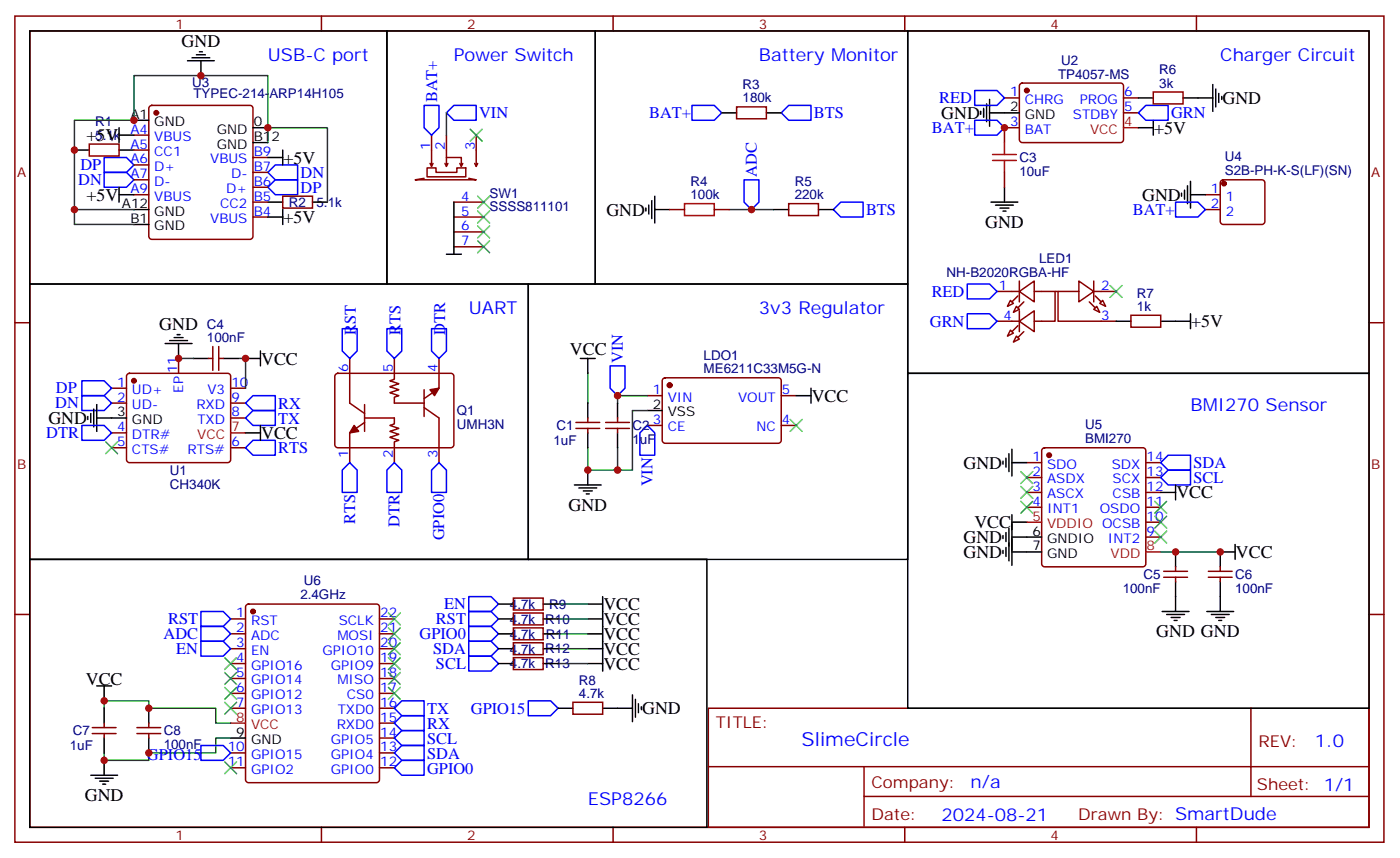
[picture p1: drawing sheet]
<svg xmlns="http://www.w3.org/2000/svg" width="332mm" height="203mm" viewBox="0 0 332 203" stroke-linecap="round" stroke-linejoin="round" font-family="sans-serif">
<g fill="none" stroke="#870000" stroke-width=".35">
<path d="M3.5 3.8h324.6v195.8h-324.6zM7.1 7.3h317.5v188.8h-317.5zM76.2 3.8v3.5M145.3 3.8v3.5M214.5 3.8v3.5M241.9 19.9l.5-.2h23.2a.71 .71 0 0 1 .7 .7v12.7a.76 .76 0 0 1-.7 .7h-23.2a.76 .76 0 0 1-.7-.7v-12.7zM283.6 3.8v3.5M21.2 34.1h7v2.9h-7zM31.7 32h3.6M31.7 35.6h3.6M31.7 39.1h3.6M35.5 25.2l.5-.2h23.3a.71 .71 0 0 1 .7 .7v30.3a.76 .76 0 0 1-.7 .7h-23.3a.76 .76 0 0 1-.7-.7v-30.3z"/>
<path d="M60 37.3h3.5M101.2 39.8h2.2v1.1h4.9v-1.1h2.1v2.1h-9.2zM102 38.7l.3 .7 .4-.7M102.3 32v7.1M105.5 38.7l.3 .7 .4-.7M105.8 37.3h3.6v1.8M105.8 32v7.1M109 38.7l.4 .7 .3-.7M112.5 38.7l.4 .7 .3-.7M112.9 32v7.1M174.6 25.3h7.1v2.9h-7.1zM238.1 23.2h3.6"/>
<path d="M241.7 30.3h-3.6v3.5M266.3 23.2h3.6M266.3 26.7h3.6M273.4 21.8h7.1v2.8h-7.1zM31.7 42.6h3.6M31.7 46.1h3.6M60 47.9h3.5M60 51.4h3.5M60 44.4h3.5M60 40.9h3.5M67 46.5h7.1v2.8h-7.1zM100.5 42.3l-2.1 .3h14.5l-1.8-.3"/>
<path d="M107.6 47.9h7.1M107.6 51.4h7.1M107.6 55h7.1M107.6 58.5h7.1M158.7 49.7h3.6M169.3 49.7h3.6M187 48.3h7v2.8h-7zM238.1 40.9v3.5M285.8 46.1h3.5M285.8 49.7h3.5M289.5 42.8l.5-.2h9.2a.71 .71 0 0 1 .7 .7v9.2a.76 .76 0 0 1-.7 .7h-9.2a.76 .76 0 0 1-.7-.7v-9.2zM3.5 76.5h3.6"/>
<path d="M236.4 69.1h5.3M236.4 76.1h5.3M239.5 71.2l.7 .7-1.4 .7zM239.5 78.2l.7 .8-1.4 .7zM240.9 72.6l.8 .7-1.5 .7zM240.9 79.7l.8 .7-1.5 .7zM241.7 69.1l3.5-2.5v4.9zM241.7 76.1l3.5-2.4v4.9zM241.7 66.6v4.9M241.7 73.7v4.9M245.2 69.1h10.6M250.1 69.1v7h-4.9"/>
<path d="M250.8 69.1v7h13.8M255.8 66.6l3.5 2.5-3.5 2.4zM259.3 73.3l.7-.7 .7 1.4zM259.3 69.1h5.3M259.3 66.6v4.9M260.7 71.9l.7-.7 .7 1.4zM268.1 74.7h7.1v2.8h-7.1zM324.6 76.5h3.5M26.5 92h3.5M26.5 95.5h3.5M30.2 88.7l.5-.2h23.3a.71 .71 0 0 1 .7 .7v19.7a.76 .76 0 0 1-.7 .7h-23.3a.76 .76 0 0 1-.7-.7v-19.7zM42.3 84.9v3.6"/>
<path d="M49.4 84.9h1M50.4 82.1v5.7M51.9 82.1v5.7M51.9 84.9h1M54.7 92h3.5M54.7 95.5h3.5M54.7 99.1h3.5M79.6 88.7l.5-.2h26.8a.71 .71 0 0 1 .7 .7v16.2a.76 .76 0 0 1-.7 .7h-26.8a.76 .76 0 0 1-.7-.7v-16.2zM82.9 84.9v10.6l3.5 2.5M86.4 99.1h7.1v1.4l-1.1 .3 2.1 .7-2.1 .7 2.1 .7-2.1 .7 2.1 .8-1 .3v4.9M86.4 95.9v6.3M93.5 84.9v5l-1.1 .3 2.1 .7-2.1 .8 2.1 .7-2.1 .7 2.1 .7-1 .3v1.4h7"/>
<path d="M100.5 96.6l3.6 2.5v10.5M100.5 92.4v6.3M104.1 84.9v7.1l-3.6 2.5M139.3 99.1v1M146.4 99.1v1M153.5 93.8h3.5M157.2 89.7l.5-.2h26.8a.71 .71 0 0 1 .7 .7v14.2a.76 .76 0 0 1-.7 .7h-26.8a.76 .76 0 0 1-.7-.7v-14.2zM185.2 93.8h3.5M26.5 102.6h3.5M26.5 106.1h3.5M54.7 106.1h3.5M86.4 100.1l-3.5 2.5v7"/>
<path d="M136.5 101.5h5.7M136.5 100.1h5.7M139.3 101.5v1.1M143.6 101.5h5.6M143.6 100.1h5.6M146.4 101.5v1.1M153.5 100.8h3.5M185.2 100.8h3.5M243.4 109.6h3.5M243.4 113.2h3.5M243.4 116.7h3.5M247.2 106.3l.4-.2h23.3a.71 .71 0 0 1 .7 .7v26.8a.76 .76 0 0 1-.7 .7h-23.3a.76 .76 0 0 1-.7-.7v-26.8z"/>
<path d="M271.6 109.6h3.6M271.6 113.2h3.6M271.6 116.7h3.6M243.4 120.2h3.5M271.6 120.2h3.6M271.6 127.3h3.6M271.6 123.8h3.6M275.9 135.4h5.6M275.9 136.8h5.6M278.7 134.3v1.1M278.7 136.8v1.1M286.5 135.4h5.6"/>
<path d="M286.5 136.8h5.6M289.3 134.3v1.1M289.3 136.8v1.1M3.5 145.6h3.6M54.7 146.7h3.5M54.7 150.2h3.5M54.7 153.7h3.5M54.7 157.3h3.5M58.4 143.4l.5-.2h30.4a.71 .71 0 0 1 .7 .7v40.9a.76 .76 0 0 1-.7 .7h-30.4a.76 .76 0 0 1-.7-.7v-40.9zM90 146.7h3.5M90 150.2h3.5M90 153.7h3.5"/>
<path d="M90 157.3h3.5M121.7 141.7h7.1v2.9h-7.1zM121.7 145.3h7.1v2.8h-7.1zM121.7 148.8h7.1v2.8h-7.1zM121.7 152.3h7.1v2.9h-7.1zM121.7 155.9h7.1v2.8h-7.1zM324.6 145.6h3.5M21.9 172.4h5.6M21.9 173.8h5.6M24.7 171.4v1M24.7 173.8v1.1M32.5 172.4h5.6"/>
<path d="M32.5 173.8h5.6M35.3 171.4v1M35.3 173.8v1.1M54.7 160.8h3.5M54.7 164.3h3.5M54.7 167.9h3.5M54.7 178.4h3.5M90 160.8h3.5M90 164.3h3.5M90 167.9h3.5M90 178.4h3.5M90 174.9h3.5"/>
<path d="M90 171.4h3.5M135.8 166.4h7.1v2.9h-7.1zM167.9 167.9h156.7v28.2h-156.7zM296.5 167.9l.1 20.9M54.7 182h3.5M76.2 196.1v3.5M90 182h3.5M145.3 196.1v3.5M168 181.7h156.4M204.8 188.8h119.6M204.8 181.7v14.1M214.5 196.1v3.5"/>
<path d="M283.6 196.1v3.5"/>
</g>
<g fill="none" stroke="#00f" stroke-width=".35">
<path d="M24.7 37.3h5.3l1.7 1.8-1.7 1.8h-5.3zM100.5 25h3.6v5.3l-1.8 1.7-1.8-1.7zM105.8 26.7l1.8-1.7h5.3v3.5h-5.3zM164 25h5.3l1.8 1.7-1.8 1.8h-5.3zM185.2 26.7l1.8-1.7h5.3v3.5h-5.3zM231.1 28.5h5.3l1.7 1.8-1.7 1.7h-5.3zM231.1 21.4h5.3l1.7 1.8-1.7 1.8h-5.3zM271.6 25h5.3v3.5h-5.3l-1.7-1.8zM24.7 40.9h5.3l1.7 1.7-1.7 1.8h-5.3zM63.5 44.4l1.8-1.8h5.3v3.5h-5.3zM63.5 40.9l1.8-1.8h5.3v3.5h-5.3zM176.4 42.6h3.5v5.3l-1.7 1.8-1.8-1.8z"/>
<path d="M197.6 49.7l1.7-1.8h5.3v3.5h-5.3zM278.7 47.9h5.3l1.8 1.8-1.8 1.7h-5.3zM81.1 77.9h3.6v5.3l-1.8 1.7-1.8-1.7zM91.7 77.9h3.5v5.3l-1.7 1.7-1.8-1.7zM102.3 77.9h3.5v5.3l-1.7 1.7-1.8-1.7zM229.3 74.4h5.3l1.8 1.7-1.8 1.8h-5.3zM229.3 67.3h5.3l1.8 1.8-1.8 1.7h-5.3zM19.4 90.2h5.3l1.8 1.8-1.8 1.8h-5.3zM19.4 93.8h5.3l1.8 1.7-1.8 1.8h-5.3zM58.2 95.5l1.8-1.7h5.3v3.5h-5.3zM58.2 99.1l1.8-1.8h5.3v3.5h-5.3zM144.6 86.7h3.6v5.3l-1.8 1.8-1.8-1.8z"/>
<path d="M19.4 100.8h5.3l1.8 1.8-1.8 1.8h-5.3zM58.2 106.1l1.8-1.7h5.3v3.5h-5.3zM82.9 109.6l1.8 1.8v5.3h-3.6v-5.3zM93.5 109.6l1.7 1.8v5.3h-3.5v-5.3zM104.1 109.6l1.7 1.8v5.3h-3.5v-5.3zM153.5 100.8l1.7 1.8v5.3h-3.5v-5.3zM275.2 109.6l1.7-1.7h5.3v3.5h-5.3zM275.2 113.2l1.7-1.8h5.3v3.5h-5.3zM47.6 144.9h5.3l1.8 1.8-1.8 1.7h-5.3zM47.6 148.4h5.3l1.8 1.8-1.8 1.8h-5.3zM47.6 152h5.3l1.8 1.7-1.8 1.8h-5.3zM111.1 141.4h5.3l1.8 1.8-1.8 1.7h-5.3z"/>
<path d="M111.1 144.9h5.3l1.8 1.8-1.8 1.7h-5.3zM111.1 148.4h5.3l1.8 1.8-1.8 1.8h-5.3zM111.1 152h5.3l1.8 1.7-1.8 1.8h-5.3zM111.1 155.5h5.3l1.8 1.8-1.8 1.7h-5.3zM47.6 176.7h5.3l1.8 1.7-1.8 1.8h-5.3zM93.5 178.4l1.7-1.7h5.3v3.5h-5.3zM93.5 174.9l1.7-1.8h5.3v3.6h-5.3zM93.5 171.4l1.7-1.8h5.3v3.5h-5.3zM93.5 167.9l1.7-1.8h5.3v3.5h-5.3zM125.2 166.1h5.3l1.8 1.8-1.8 1.7h-5.3zM93.5 182l1.7-1.8h5.3v3.5h-5.3z"/>
</g>
<g fill="#870000" stroke="#870000" stroke-width=".35">
<path d="M102 92.4l2.1-.4-1.1 1.8z"/>
<path d="M84 100.8l1 1.4-2.1 .4z"/>
<path d="M259.6 70.1l1.5 1.4z"/>
<path d="M258.2 71.5l1.4 1.5z"/>
<path d="M242.7 71.5l-1.4 1.5z"/>
<path d="M241.3 70.1l-1.4 1.4z"/>
<path d="M241.3 77.2l-1.4 1.4z"/>
<path d="M242.7 78.6l-1.4 1.4z"/>
<circle cx="31.7" cy="90.2" r=".53"/>
<circle cx="158.7" cy="91.3" r=".53"/>
<circle cx="243.4" cy="21.4" r=".53"/>
<circle cx="37" cy="26.7" r=".53"/>
<circle cx="290.2" cy="43.5" r=".53"/>
<circle cx="248.7" cy="107.9" r=".53"/>
<circle cx="60" cy="144.9" r=".53"/>
</g>
<g fill="none" stroke="#000" stroke-width=".35">
<path d="M7.1 7.3h84.6v60h-84.6zM44.4 14.4h6.4M45.5 13.7h4.2M46.6 13h2.1M47.3 12.3h.7M47.6 14.4v3.5M91.7 7.3h49.4v60h-49.4zM141.1 7.3h74.1v60h-74.1zM215.2 7.3h109.4v81.2h-109.4zM17.6 35.6h3.6M28.2 35.6h3.5M28.2 30.3v3.5"/>
<path d="M28.2 32h3.5M31.7 28.5h3.6M60 33.8h3.5M60 30.3h3.5M63.5 37.3h3.5M67 35.6v3.5M171.1 26.7h3.5M181.7 26.7h3.5M232.5 26.4v.7M233.2 25.7v2.1M233.9 24.6v4.3M234.6 26.7h7.1"/>
<path d="M234.6 23.6v6.3M269.9 23.2h3.5M269.9 30.3h3.5M273.4 28.5v3.5M280.5 23.2h7M287.5 20v6.4M288.2 21.1v4.2M288.9 22.2v2.1M289.6 22.9v.7M28.2 46.1h3.5M28.2 44.4v3.5M31.7 49.7h3.6"/>
<path d="M31.7 53.2h3.6M63.5 47.9h3.5M63.5 51.4h3.5M67 49.7v3.5M74.1 47.9h3.5M107.6 47.9v12.4M153.1 49.3v.7M153.8 48.6v2.1M154.5 47.6v4.2M155.2 49.7h3.5M155.2 46.5v6.3M183.4 49.7h3.6"/>
<path d="M194 49.7h3.6M234.9 47.9h6.4M236 48.6h4.2M237.1 49.3h2.1M237.8 50h.7M238.1 44.4v3.5M280.1 45.8v.7M280.8 45.1v2.1M281.5 44v4.3M282.2 46.1h3.6M282.2 43v6.3M7.1 67.3h118.1v65.3h-118.1z"/>
<path d="M42 79.3h.7M105.8 60.3h3.6M125.2 67.3h90v65.3h-90zM264.6 76.1h3.5M275.2 76.1h7M282.2 74.4v3.5M20.8 98.7v.7M21.5 98v2.1M22.2 96.9v4.3M22.9 99.1h7.1M22.9 95.9v6.3M39.2 81.4h6.3"/>
<path d="M40.2 80.7h4.2M41.3 80h2.1M42.3 81.4v3.5M45.9 84.9h3.5M52.9 84.9h3.5M58.2 84.9h3.5M61.7 83.2v3.5M137.6 84.9h3.5M139.3 84.9v3.6M139.3 95.5v3.6M146.4 95.5v3.6M153.5 97.3h3.5"/>
<path d="M188.7 93.8h3.6M192.3 92v3.5M215.2 88.5h109.4v79.4h-109.4zM58.2 102.6h3.5M61.7 100.8v3.6M136.2 114.9h6.3M137.2 115.6h4.3M138.3 116.3h2.1M139 117.1h.7M139.3 102.6v3.5M139.3 111.4v3.5M146.4 102.6v3.5"/>
<path d="M237.8 109.3v.7M238.5 108.6v2.1M239.2 107.5v4.3M239.9 109.6h3.5M239.9 106.5v6.3M275.2 116.7h3.5M278.7 114.9v3.6M7.1 132.6h160.5v63.5h-160.5zM237.8 126.9v.7M237.8 130.5v.7M238.5 126.2v2.1M238.5 129.8v2.1"/>
<path d="M239.2 125.2v7.7M239.9 127.3h7M239.9 130.8h7M239.9 122v12M239.9 123.8h3.5M278.7 130.8v3.5M278.7 137.9v7M289.3 137.9v7M292.8 130.8h-3.5v3.5M292.8 129v3.6M118.2 143.2h3.5M118.2 146.7h3.5"/>
<path d="M118.2 150.2h3.5M118.2 153.7h3.5M118.2 157.3h3.5M128.8 143.2h3.5M128.8 146.7h3.5M128.8 150.2h3.5M128.8 153.7h3.5M128.8 157.3h3.5M139.3 143.2h3.6M139.3 146.7h3.6M139.3 150.2h3.6M139.3 153.7h3.6"/>
<path d="M139.3 157.3h3.6M142.9 141.4v17.6M275.5 144.9h6.4M276.6 145.6h4.2M277.6 146.3h2.2M278.3 147h.7M286.1 144.9h6.4M287.2 145.6h4.2M288.2 146.3h2.1M288.9 147h.7M22.9 162.6h3.6M24.7 162.6v3.5"/>
<path d="M24.7 167.9v3.5M24.7 174.9v3.5M35.3 167.9v3.5M35.3 174.9v3.5M54.7 174.9h3.5M132.3 167.9h3.5M142.9 167.9h7M149.9 164.7v6.3M150.6 165.7v4.3M151.3 166.8v2.1M152 167.5v.7M21.5 183.7h6.4"/>
<path d="M22.6 184.4h4.2M23.6 185.1h2.2M24.3 185.8h.7M24.7 180.2v3.5"/>
</g>
<path d="M266.3 30.3h3.6M54.7 102.6h3.5M243.4 123.8h3.5M271.6 130.8h3.6M54.7 171.4h3.5" fill="none" stroke="#f00" stroke-width=".35"/>
<g fill="none" stroke="#3c3" stroke-width=".35">
<path d="M111.5 30.6l2.8 2.8M114.3 30.6l-2.8 2.8M113.2 46.5l2.9 2.8M113.2 50l2.9 2.8M113.2 53.6l2.9 2.8M113.2 57.1l2.9 2.8M116.1 46.5l-2.9 2.8M116.1 50l-2.9 2.8M116.1 53.6l-2.9 2.8M116.1 57.1l-2.9 2.8M263.2 67.7l2.8 2.8M266 67.7l-2.8 2.8"/>
<path d="M187.3 99.4l2.8 2.8M190.1 99.4l-2.8 2.8M25 104.7l2.9 2.8M27.9 104.7l-2.9 2.8M242 111.8l2.8 2.8M242 115.3l2.8 2.8M242 118.8l2.8 2.8M244.8 111.8l-2.8 2.8M244.8 115.3l-2.8 2.8M244.8 118.8l-2.8 2.8M273.8 118.8l2.8 2.8M276.6 118.8l-2.8 2.8"/>
<path d="M273.8 122.3l2.8 2.9M273.8 125.9l2.8 2.8M276.6 122.3l-2.8 2.9M276.6 125.9l-2.8 2.8M53.3 155.9l2.8 2.8M53.3 159.4l2.8 2.8M56.1 155.9l-2.8 2.8M56.1 159.4l-2.8 2.8M92.1 145.3l2.8 2.8M92.1 148.8l2.8 2.8M92.1 152.3l2.8 2.9M92.1 155.9l2.8 2.8"/>
<path d="M92.1 159.4l2.8 2.8M94.9 145.3l-2.8 2.8M94.9 148.8l-2.8 2.8M94.9 152.3l-2.8 2.9M94.9 155.9l-2.8 2.8M94.9 159.4l-2.8 2.8M53.3 162.9l2.8 2.8M53.3 166.4l2.8 2.9M56.1 162.9l-2.8 2.8M56.1 166.4l-2.8 2.9M92.1 162.9l2.8 2.8M94.9 162.9l-2.8 2.8"/>
<path d="M53.3 180.6l2.8 2.8M56.1 180.6l-2.8 2.8"/>
</g>
<g fill="none" stroke="#008700" stroke-width=".35">
<path d="M63.5 33.8v-15.9h-31.8v10.6h-14.1v21.2h14.1M63.5 30.3h14.1v17.6M105.8 26.7v5.3M17.6 49.7v3.5h14.1M172.9 49.7h10.5M42.3 84.9h3.6M56.4 84.9h1.8v7.1M139.3 88.5v7M153.5 97.3h-3.6v14.1h-10.6v-5.3M153.5 93.8h-7.1v1.7M146.4 106.1v5.3M275.2 130.8h14.1"/>
<path d="M132.3 143.2h7M132.3 146.7h7M132.3 150.2h7M132.3 153.7h7M132.3 157.3h7M24.7 167.9v-1.8h10.6v1.8h15.9v3.5h3.5M54.7 174.9h-3.5v3.5h-15.9v1.8h-10.6v-1.8"/>
</g>
<path d="M235.3 36.6h5.6M235.3 38h5.6M238.1 33.8v2.8M238.1 38v2.9M162.3 48.3h7v2.8h-7z" fill="none" stroke="#a10000" stroke-width=".35"/>
<g fill="#c00">
<circle cx="146.4" cy="111.4" r=".88"/>
<circle cx="139.3" cy="111.4" r=".88"/>
<circle cx="178.2" cy="49.7" r=".88"/>
<circle cx="63.5" cy="30.3" r=".88"/>
<circle cx="47.6" cy="17.9" r=".88"/>
<circle cx="31.8" cy="28.5" r=".88"/>
<circle cx="17.6" cy="49.7" r=".88"/>
<circle cx="17.6" cy="35.6" r=".88"/>
<circle cx="42.3" cy="84.9" r=".88"/>
<circle cx="58.2" cy="84.9" r=".88"/>
<circle cx="278.7" cy="130.8" r=".88"/>
<circle cx="289.3" cy="130.8" r=".88"/>
<circle cx="35.3" cy="178.4" r=".88"/>
<circle cx="35.3" cy="167.9" r=".88"/>
<circle cx="238.1" cy="30.3" r=".88"/>
<circle cx="146.4" cy="93.8" r=".88"/>
<circle cx="24.7" cy="166.1" r=".88"/>
<circle cx="24.7" cy="180.2" r=".88"/>
</g>
<text font-size="4.6" fill="#00f" x="190" y="176.9">SlimeCircle</text>
<g font-size="4.2">
<text x="43" y="11.2">GND</text>
<text x="223.1" y="28.2">GND</text>
<text x="289.8" y="24.6">GND</text>
<text x="20.5" y="33.5">+5V</text>
<text x="273.6" y="31.7">+5V</text>
<text x="67.2" y="38.8">+5V</text>
<text x="20.5" y="47.6">+5V</text>
<text x="270.8" y="47.6">GND</text>
<text x="67.2" y="52.9">+5V</text>
<text x="143.8" y="51.1">GND</text>
<text x="233.5" y="54">GND</text>
<text x="282.4" y="77.6">+5V</text>
<text x="37.7" y="78.2">GND</text>
<text x="61.9" y="86.4">VCC</text>
<text x="135.1" y="84.2">VCC</text>
<text x="192.4" y="95.2">VCC</text>
<text x="11.5" y="100.5">GND</text>
<text x="61.9" y="104">VCC</text>
<text x="228.4" y="111.1">GND</text>
<text x="278.9" y="118.1">VCC</text>
<text x="134.8" y="121">GND</text>
<text x="231" y="125.2">VCC</text>
<text x="228.4" y="128.7">GND</text>
<text x="228.4" y="132.2">GND</text>
<text x="293" y="132.2">VCC</text>
<text x="143.1" y="144.6">VCC</text>
<text x="143.1" y="148.1">VCC</text>
<text x="143.1" y="151.6">VCC</text>
<text x="143.1" y="155.2">VCC</text>
<text x="274.1" y="151">GND GND</text>
<text x="143.1" y="158.7">VCC</text>
<text x="20.3" y="162.2">VCC</text>
<text x="152.2" y="169.3">GND</text>
<text x="20.1" y="189.8">GND</text>
</g>
<g font-size="4.2" fill="#00f">
<text x="63.5" y="14.4">USB-C port</text>
<text x="107.6" y="14.4">Power Switch</text>
<text x="179.9" y="14.4">Battery Monitor</text>
<text x="289.3" y="14.4">Charger Circuit</text>
<text x="111.1" y="74.4">UART</text>
<text x="179.9" y="74.4">3v3 Regulator</text>
<text x="282.2" y="97.3">BMI270 Sensor</text>
<text x="311.7" y="177.1">1.0</text>
<text x="139.3" y="190.8">ESP8266</text>
<text x="230.1" y="186.7">n/a</text>
<text x="223.2" y="194.5">2024-08-21</text>
</g>
<g font-size="3.9" fill="#00f">
<text x="103.7" y="24.3" transform="rotate(-90 103.7 24.3)">BAT+</text>
<text x="113.6" y="28">VIN</text>
<text x="153.9" y="28">BAT+</text>
<text x="193" y="28">BTS</text>
<text x="222.6" y="24.5">RED</text>
<text x="277.6" y="28">GRN</text>
<text x="220.9" y="31.5">BAT+</text>
<text x="19.1" y="40.3">DP</text>
<text x="179.4" y="41.9" transform="rotate(-90 179.4 41.9)">ADC</text>
<text x="18.6" y="43.8">DN</text>
<text x="71.3" y="45.6">DP</text>
<text x="71.3" y="42.1">DN</text>
<text x="205.3" y="50.9">BTS</text>
<text x="268.6" y="50.9">BAT+</text>
<text x="220.9" y="70.3">RED</text>
<text x="220.5" y="77.4">GRN</text>
<text x="84.4" y="79.3" transform="rotate(-90 84.4 79.3)">RST</text>
<text x="94.9" y="79.3" transform="rotate(-90 94.9 79.3)">RTS</text>
<text x="105.5" y="79.3" transform="rotate(-90 105.5 79.3)">DTR</text>
<text x="147.7" y="86" transform="rotate(-90 147.7 86)">VIN</text>
<text x="13.3" y="93.2">DP</text>
<text x="13.1" y="96.8">DN</text>
<text x="66" y="96.8">RX</text>
<text x="66" y="100.4">TX</text>
<text x="11" y="103.8">DTR</text>
<text x="66" y="107.4">RTS</text>
<text x="282.9" y="110.9">SDA</text>
<text x="154.7" y="115.3" transform="rotate(-90 154.7 115.3)">VIN</text>
<text x="282.9" y="114.4">SCL</text>
<text x="84.2" y="124.1" transform="rotate(-90 84.2 124.1)">RTS</text>
<text x="94.7" y="124.9" transform="rotate(-90 94.7 124.9)">DTR</text>
<text x="105.3" y="128.1" transform="rotate(-90 105.3 128.1)">GPIO0</text>
<text x="39.9" y="147.9">RST</text>
<text x="103.4" y="147.9">RST</text>
<text x="105.3" y="144.4">EN</text>
<text x="38.8" y="151.5">ADC</text>
<text x="41.8" y="155">EN</text>
<text x="99.5" y="151.5">GPIO0</text>
<text x="102.7" y="155">SDA</text>
<text x="103.4" y="158.5">SCL</text>
<text x="101.2" y="172.7">RX</text>
<text x="101.2" y="169.2">TX</text>
<text x="111.6" y="169.1">GPIO15</text>
<text x="101.2" y="179.8">SDA</text>
<text x="101.2" y="176.3">SCL</text>
<text x="34.8" y="180.1">GPIO15</text>
<text x="101.2" y="183.3">GPIO0</text>
</g>
<g font-size="3.9" fill="#800">
<text x="169.7" y="172.4">TITLE:</text>
<text x="298.3" y="177.1">REV:</text>
<text x="206.6" y="186.6">Company:</text>
<text x="298" y="187.3">Sheet: 1/1</text>
<text x="206.6" y="194.3">Date:</text>
<text x="255.6" y="194.4">Drawn By: SmartDude</text>
</g>
<g font-size="3.2" fill="#800">
<text x="41.6" y="6.8">1</text>
<text x="110.8" y="6.8">2</text>
<text x="179.9" y="6.8">3</text>
<text x="249.1" y="6.8">4</text>
<text x="4.1" y="41.9">A</text>
<text x="325.1" y="41.9">A</text>
<text x="4.1" y="111.1">B</text>
<text x="325.1" y="111.1">B</text>
<text x="41.6" y="199.1">1</text>
<text x="110.8" y="199.1">2</text>
<text x="179.9" y="199.1">3</text>
<text x="249.1" y="199.1">4</text>
</g>
<g font-size="3.2" fill="#000080">
<text x="251.5" y="15.5">U2</text>
<text x="274.8" y="17.6">R6</text>
<text x="45.5" y="20.6">U3</text>
<text x="45.9" y="23.2">TYPEC-214-ARP14H105</text>
<text x="176" y="21.1">R3</text>
<text x="250.8" y="18.6">TP4057-MS</text>
<text x="274.8" y="20.7">3k</text>
<text x="22.6" y="29.9">R1</text>
<text x="176" y="24.3">180k</text>
<text x="22.6" y="33.1">5.1k</text>
<text x="241.7" y="41.6">10uF</text>
<text x="241.7" y="38.5">C3</text>
<text x="290.3" y="41.4">S2B-PH-K-S(LF)(SN)</text>
<text x="290.3" y="38.2">U4</text>
<text x="116.1" y="46.9">SW1</text>
<text x="163.7" y="47.2">100k</text>
<text x="163.7" y="44.1">R4</text>
<text x="188.4" y="47.2">220k</text>
<text x="188.4" y="44">R5</text>
<text x="68.4" y="49">R2</text>
<text x="75" y="49">5.1k</text>
<text x="116.1" y="50.1">SSSS811101</text>
<text x="224.4" y="65.5">NH-B2020RGBA-HF</text>
<text x="246.4" y="62.3">LED1</text>
<text x="269.5" y="70.5">R7</text>
<text x="49.1" y="77.9">C4</text>
<text x="269.5" y="73.7">1k</text>
<text x="49.1" y="81.1">100nF</text>
<text x="166.8" y="88.5">ME6211C33M5G-N</text>
<text x="166.8" y="85.3">LDO1</text>
<text x="108.3" y="101.6">UMH3N</text>
<text x="108.3" y="98.4">Q1</text>
<text x="132" y="102">C1</text>
<text x="149.9" y="102">C2</text>
<text x="257.3" y="101.7">U5</text>
<text x="131.2" y="105.5">1uF</text>
<text x="149.9" y="105.1">1uF</text>
<text x="257.3" y="104.9">BMI270</text>
<text x="40.3" y="112.6">U1</text>
<text x="40.3" y="115.8">CH340K</text>
<text x="271.1" y="137.2">C5</text>
<text x="292.8" y="137.2">C6</text>
<text x="71.2" y="142">2.4GHz</text>
<text x="72" y="138.7">U6</text>
<text x="266.2" y="140.4">100nF</text>
<text x="292.8" y="140.4">100nF</text>
<text x="120.9" y="144.3">4.7k</text>
<text x="120.9" y="147.8">4.7k</text>
<text x="129.3" y="147.8">R10</text>
<text x="130.2" y="144.3">R9</text>
<text x="120.9" y="151.4">4.7k</text>
<text x="120.9" y="154.9">4.7k</text>
<text x="129.3" y="154.9">R12</text>
<text x="129.4" y="151.3">R11</text>
<text x="120.9" y="158.4">4.7k</text>
<text x="129.3" y="158.4">R13</text>
<text x="137.2" y="165.4">4.7k</text>
<text x="137.2" y="162.3">R8</text>
<text x="16.6" y="177.8">1uF</text>
<text x="17.3" y="174.3">C7</text>
<text x="38.8" y="177.5">100nF</text>
<text x="38.8" y="174.3">C8</text>
</g>
<g font-size="3.2" fill="#00f">
<text x="239.5" y="22.9">1</text>
<text x="266.5" y="22.9">6</text>
<text x="239.5" y="29.9">3</text>
<text x="243" y="24.6">CHRG</text>
<text x="254.3" y="28.2">STDBY</text>
<text x="256" y="24.6">PROG</text>
<text x="266.5" y="26.4">5</text>
<text x="30.9" y="31.7">A4</text>
<text x="30.9" y="35.2">A5</text>
<text x="36.6" y="33.4">VBUS</text>
<text x="102" y="35.6" transform="rotate(-90 102 35.6)">1</text>
<text x="105.5" y="35.6" transform="rotate(-90 105.5 35.6)">2</text>
<text x="112.5" y="35.6" transform="rotate(-90 112.5 35.6)">3</text>
<text x="243" y="31.7">BAT</text>
<text x="30.9" y="38.7">A6</text>
<text x="36.6" y="37">CC1</text>
<text x="36.6" y="40.5">D+</text>
<text x="49.8" y="38.7">VBUS</text>
<text x="60.1" y="40.5">B7</text>
<text x="60.1" y="37">B9</text>
<text x="30.9" y="42.3">A7</text>
<text x="30.9" y="45.8">A9</text>
<text x="36.6" y="44">D-</text>
<text x="36.6" y="47.6">VBUS</text>
<text x="53.6" y="45.8">D+</text>
<text x="54.8" y="42.3">D-</text>
<text x="60.1" y="47.6">B5</text>
<text x="60.1" y="44">B6</text>
<text x="109.4" y="47.6">4</text>
<text x="287.1" y="45.8">1</text>
<text x="290.6" y="47.6">1</text>
<text x="49.8" y="52.8">VBUS</text>
<text x="52.2" y="49.3">CC2</text>
<text x="60.1" y="51.1">B4</text>
<text x="109.4" y="51.1">5</text>
<text x="287.1" y="49.3">2</text>
<text x="290.6" y="51.1">2</text>
<text x="109.4" y="54.6">6</text>
<text x="109.4" y="58.1">7</text>
<text x="236.8" y="68.7">1</text>
<text x="261.1" y="68.7">2</text>
<text x="237.9" y="75.8">4</text>
<text x="261.1" y="75.8">3</text>
<text x="42" y="88.5" transform="rotate(-90 42 88.5)">11</text>
<text x="82.5" y="88.1" transform="rotate(-90 82.5 88.1)">6</text>
<text x="93.1" y="88.1" transform="rotate(-90 93.1 88.1)">5</text>
<text x="103.7" y="88.1" transform="rotate(-90 103.7 88.1)">4</text>
<text x="27.8" y="91.7">1</text>
<text x="27.8" y="95.2">2</text>
<text x="31.3" y="93.4">UD+</text>
<text x="43.4" y="93.1" transform="rotate(-90 43.4 93.1)">EP</text>
<text x="49.2" y="93.4">V3</text>
<text x="54.9" y="95.2">9</text>
<text x="54.9" y="91.7">10</text>
<text x="154.8" y="93.4">1</text>
<text x="158.3" y="95.2">VIN</text>
<text x="175" y="95.2">VOUT</text>
<text x="185.4" y="93.4">5</text>
<text x="31.3" y="96.9">UD-</text>
<text x="46.5" y="96.9">RXD</text>
<text x="46.8" y="100.5">TXD</text>
<text x="54.9" y="98.7">8</text>
<text x="154.8" y="100.5">3</text>
<text x="185.4" y="100.5">4</text>
<text x="27.8" y="102.2">4</text>
<text x="27.8" y="105.8">5</text>
<text x="31.3" y="104">DTR#</text>
<text x="31.3" y="107.5">CTS#</text>
<text x="44.4" y="107.5">RTS#</text>
<text x="54.9" y="105.8">6</text>
<text x="158.3" y="102.2">CE</text>
<text x="179.3" y="102.2">NC</text>
<text x="82.5" y="108.5" transform="rotate(-90 82.5 108.5)">1</text>
<text x="93.1" y="108.5" transform="rotate(-90 93.1 108.5)">2</text>
<text x="103.7" y="108.5" transform="rotate(-90 103.7 108.5)">3</text>
<text x="244.8" y="109.3">1</text>
<text x="244.8" y="112.8">2</text>
<text x="248.2" y="111.1">SDO</text>
<text x="263.5" y="111.1">SDX</text>
<text x="271.8" y="112.8">13</text>
<text x="271.8" y="109.3">14</text>
<text x="244.8" y="116.3">3</text>
<text x="244.8" y="119.9">4</text>
<text x="248.2" y="114.6">ASDX</text>
<text x="248.2" y="118.1">ASCX</text>
<text x="263.8" y="118.1">CSB</text>
<text x="263.8" y="114.6">SCX</text>
<text x="271.8" y="119.9">11</text>
<text x="271.8" y="116.3">12</text>
<text x="248.2" y="121.6">INT1</text>
<text x="260.7" y="121.6">OSDO</text>
<text x="271.8" y="123.4">10</text>
<text x="262.7" y="128.7">INT2</text>
<text x="271.8" y="126.9">9</text>
<text x="56" y="146.3">1</text>
<text x="56" y="149.9">2</text>
<text x="59.5" y="148.1">RST</text>
<text x="80.3" y="148.1">SCLK</text>
<text x="90.1" y="149.9">21</text>
<text x="90.1" y="146.3">22</text>
<text x="56" y="153.4">3</text>
<text x="59.5" y="151.6">ADC</text>
<text x="59.5" y="155.2">EN</text>
<text x="76.4" y="155.2">GPIO10</text>
<text x="80" y="151.6">MOSI</text>
<text x="90.1" y="153.4">20</text>
<text x="56" y="156.9">4</text>
<text x="56" y="160.4">5</text>
<text x="59.5" y="158.7">GPIO16</text>
<text x="78.4" y="158.7">GPIO9</text>
<text x="90.1" y="160.4">18</text>
<text x="90.1" y="156.9">19</text>
<text x="56" y="164">6</text>
<text x="56" y="167.5">7</text>
<text x="59.5" y="162.2">GPIO14</text>
<text x="59.5" y="165.7">GPIO12</text>
<text x="80" y="162.2">MISO</text>
<text x="82.3" y="165.7">CS0</text>
<text x="90.1" y="167.5">16</text>
<text x="90.1" y="164">17</text>
<text x="59.5" y="169.3">GPIO13</text>
<text x="79.8" y="172.8">RXD0</text>
<text x="80.1" y="169.3">TXD0</text>
<text x="90.1" y="171">15</text>
<text x="54" y="178.1">10</text>
<text x="59.5" y="179.8">GPIO15</text>
<text x="78.4" y="179.8">GPIO4</text>
<text x="78.4" y="176.3">GPIO5</text>
<text x="90.1" y="178.1">13</text>
<text x="90.1" y="174.6">14</text>
<text x="54" y="181.6">11</text>
<text x="59.5" y="183.4">GPIO2</text>
<text x="78.4" y="183.4">GPIO0</text>
<text x="90.1" y="181.6">12</text>
</g>
<g font-size="3.2">
<text x="30.9" y="28.2">A1</text>
<text x="36.6" y="29.9">GND</text>
<text x="60.1" y="29.9">0</text>
<text x="239.5" y="26.4">2</text>
<text x="243" y="28.2">GND</text>
<text x="51.4" y="35.2">GND</text>
<text x="51.4" y="31.7">GND</text>
<text x="60.1" y="33.4">B12</text>
<text x="28.9" y="49.3">A12</text>
<text x="30.9" y="52.8">B1</text>
<text x="36.6" y="51.1">GND</text>
<text x="36.6" y="54.6">GND</text>
<text x="27.8" y="98.7">3</text>
<text x="31.3" y="100.5">GND</text>
<text x="154.8" y="96.9">2</text>
<text x="158.3" y="98.7">VSS</text>
<text x="244.8" y="126.9">6</text>
<text x="244.8" y="130.5">7</text>
<text x="248.2" y="128.7">GNDIO</text>
<text x="248.2" y="132.2">GND</text>
<text x="56" y="174.6">9</text>
<text x="59.5" y="176.3">GND</text>
</g>
<g font-size="3.2" fill="#f00">
<text x="266.5" y="29.9">4</text>
<text x="258.4" y="31.7">VCC</text>
<text x="46.8" y="104">VCC</text>
<text x="54.9" y="102.2">7</text>
<text x="244.8" y="123.4">5</text>
<text x="248.2" y="125.2">VDDIO OCSB</text>
<text x="271.8" y="130.5">8</text>
<text x="263.3" y="132.2">VDD</text>
<text x="56" y="171">8</text>
<text x="59.5" y="172.8">VCC</text>
</g>
</svg>
